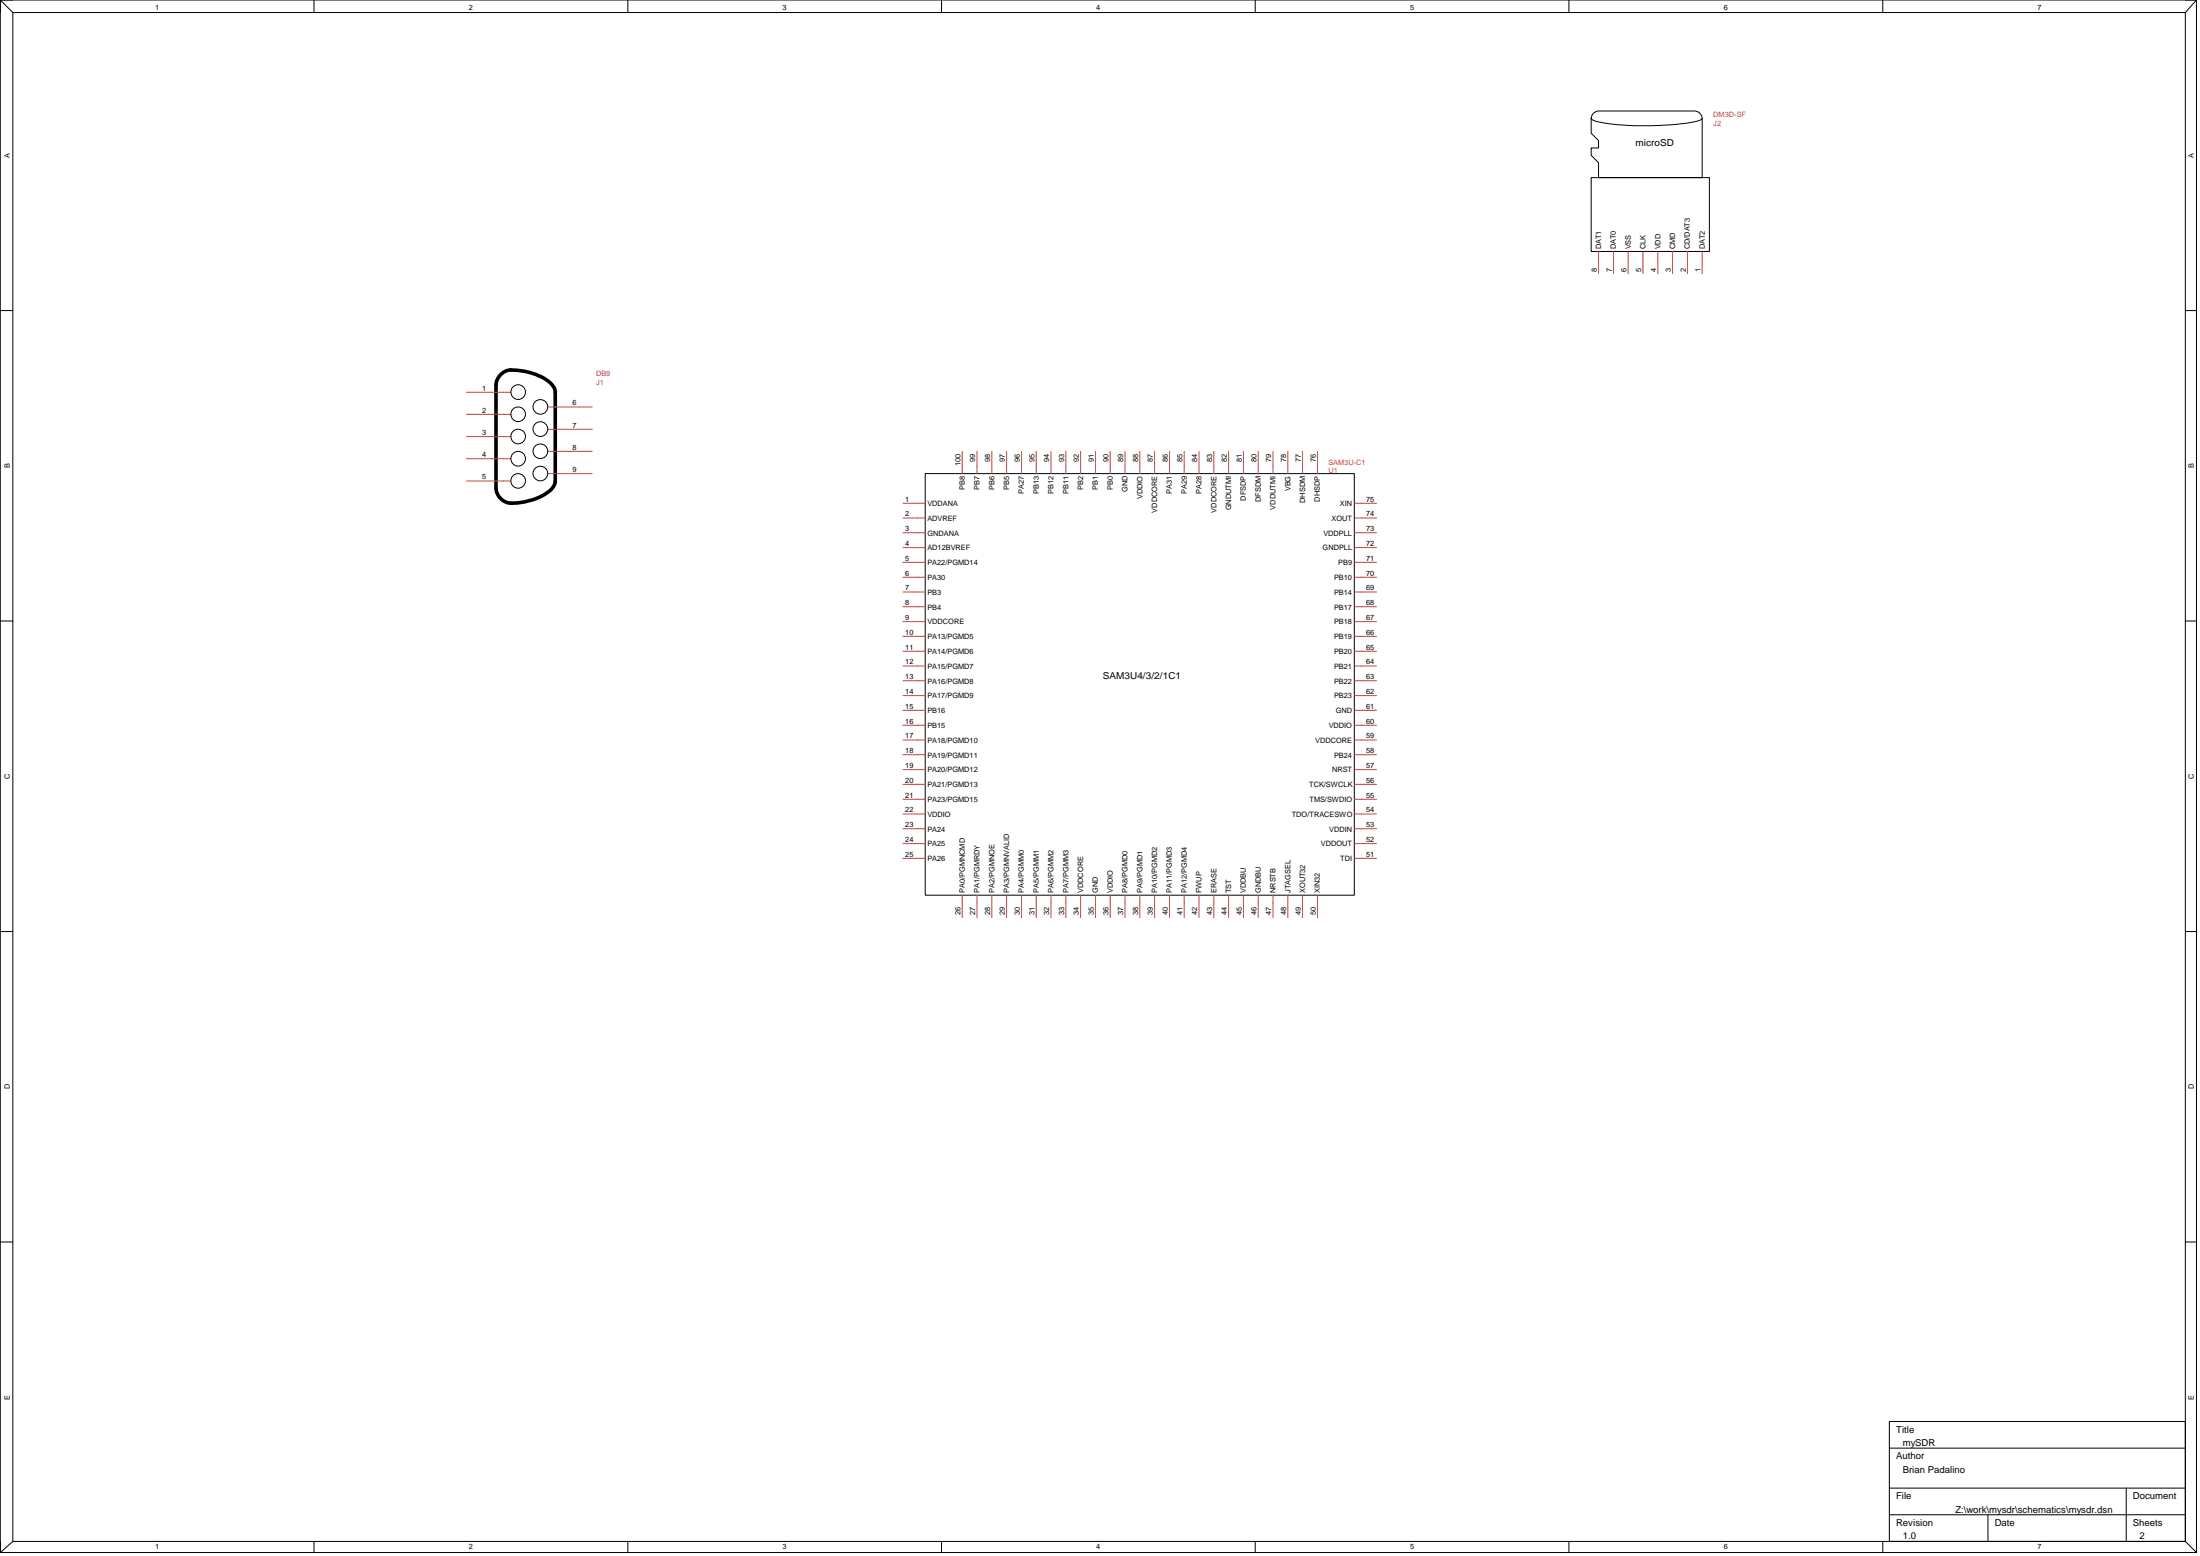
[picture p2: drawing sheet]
<svg xmlns="http://www.w3.org/2000/svg" width="594mm" height="420mm" viewBox="0 0 594 420" stroke-linecap="round" stroke-linejoin="round" font-family="sans-serif">
<g fill="none" stroke="#000" stroke-width=".27">
<path d="M.1 0h593M.1 0v419.2M.1 0l3.4 3.4M3.5 3.4h586.6M3.5 3.4v412.8M84.8 0v3.4M169.5 0v3.4M254.2 0v3.4M339 0v3.4M423.7 0v3.4M508.4 0v3.4M590.1 3.4v412.8"/>
<path d="M593.1 0v419.2M593.1 0l-3 3.4M429.7 32a4.2 4.2 0 0 0 2.9 1.1l4 .6 5 .3 6.8-.1 7.1-.7a6.6 6.6 0 0 0 4.1-1.2M430.2 30.7l1.3-.7h26.3a2.24 2.24 0 0 1 1.8 2v16h-27.9v-4.1l-2-1.9v-2h2v-2l-2-2v-4.2zM429.7 48h31.9v19.9h-31.9zM.1 83.9h3.4M590.1 83.9h3M249.8 127.9h115.9v113.8h-115.9zM.1 167.7h3.4M590.1 167.7h3M.1 251.5h3.4M590.1 251.5h3"/>
<path d="M.1 335.4h3.4M590.1 335.4h3M510.2 391h79.9M590.1 383.8h-79.9v32.4M.1 419.2h593M3.5 416.2h586.6M3.5 416.2l-3.4 3M84.8 416.2v3M169.5 416.2v3M254.2 416.2v3M339 416.2v3M423.7 416.2v3"/>
<path d="M508.4 416.2v3M510.2 401.8h79.9M510.2 409h79.9M536.8 409v7.2M574.2 401.8v14.4M590.1 416.2l3 3"/>
<circle cx="139.9" cy="105.9" r="1.98"/>
<circle cx="139.9" cy="117.9" r="1.98"/>
<circle cx="139.9" cy="111.9" r="1.98"/>
<circle cx="145.9" cy="115.9" r="1.99"/>
<circle cx="145.9" cy="109.9" r="1.98"/>
<circle cx="139.9" cy="123.9" r="1.98"/>
<circle cx="139.9" cy="129.9" r="1.98"/>
<circle cx="145.9" cy="127.9" r="1.98"/>
<circle cx="145.9" cy="121.9" r="1.98"/>
</g>
<g fill="none" stroke="#c04040" stroke-width=".27">
<path d="M431.7 67.9v6M435.7 67.9v6M439.7 67.9v6M443.6 67.9v6M447.7 67.9v6M451.6 67.9v6M455.7 67.9v6M459.6 67.9v6M126 105.9h12M126 111.9h12M126 117.9h12M147.9 109.9h12"/>
<path d="M147.9 115.9h12M126 123.9h12M126 129.9h12M147.9 121.9h12M147.9 127.9h12M243.8 135.9h6M243.8 139.9h6M259.8 121.9v6M263.8 121.9v6M267.8 121.9v6M271.8 121.9v6M275.8 121.9v6"/>
<path d="M279.8 121.9v6M283.8 121.9v6M287.8 121.9v6M291.8 121.9v6M295.8 121.9v6M299.8 121.9v6M303.8 121.9v6M307.8 121.9v6M311.8 121.9v6M315.8 121.9v6M319.8 121.9v6M323.8 121.9v6"/>
<path d="M327.8 121.9v6M331.8 121.9v6M335.8 121.9v6M339.8 121.9v6M343.7 121.9v6M347.8 121.9v6M351.7 121.9v6M355.8 121.9v6M365.8 135.9h5.9M365.8 139.9h5.9M243.8 143.8h6M243.8 147.9h6"/>
<path d="M243.8 151.8h6M243.8 155.9h6M243.8 159.9h6M365.8 143.8h5.9M365.8 147.9h5.9M365.8 151.8h5.9M365.8 155.9h5.9M365.8 159.9h5.9M243.8 163.8h6M243.8 167.9h6M243.8 171.8h6M243.8 175.9h6"/>
<path d="M243.8 179.8h6M365.8 163.8h5.9M365.8 167.9h5.9M365.8 171.8h5.9M365.8 175.9h5.9M365.8 179.8h5.9M243.8 183.8h6M243.8 187.8h6M243.8 191.8h6M243.8 195.8h6M243.8 199.8h6M365.8 183.8h5.9"/>
<path d="M365.8 187.8h5.9M365.8 191.8h5.9M365.8 195.8h5.9M365.8 199.8h5.9M243.8 203.8h6M243.8 207.8h6M243.8 211.8h6M243.8 215.8h6M243.8 219.8h6M365.8 203.8h5.9M365.8 207.8h5.9M365.8 211.8h5.9"/>
<path d="M365.8 215.8h5.9M365.8 219.8h5.9M243.8 223.8h6M243.8 227.8h6M243.8 231.8h6M365.8 223.8h5.9M365.8 227.8h5.9M365.8 231.8h5.9M259.8 241.8v6M263.8 241.8v6M267.8 241.8v6M271.8 241.8v6"/>
<path d="M275.8 241.8v6M279.8 241.8v6M283.8 241.8v6M287.8 241.8v6M291.8 241.8v6M295.8 241.8v6M299.8 241.8v6M303.8 241.8v6M307.8 241.8v6M311.8 241.8v6M315.8 241.8v6M319.8 241.8v6"/>
<path d="M323.8 241.8v6M327.8 241.8v6M331.8 241.8v6M335.8 241.8v6M339.8 241.8v6M343.7 241.8v6M347.8 241.8v6M351.7 241.8v6M355.8 241.8v6"/>
</g>
<path d="M135.4 100.9l.3-.1a4.7 4.7 0 0 1 4-.8 14.6 14.6 0 0 1 9.6 4.1l.5 .9 .1 .9v24a5.5 5.5 0 0 1-3.7 4.1 17.2 17.2 0 0 1-9.1 1.8 4.4 4.4 0 0 1-3.2-3.9v-28l.5-1.7z" fill="none" stroke="#000" stroke-width=".97"/>
<g font-size="2.6">
<text x="441.7" y="39.4">microSD</text>
<text x="297.8" y="183.3">SAM3U4/3/2/1C1</text>
<text x="512" y="386.9">Title</text>
<text x="512" y="394.1">Author</text>
<text x="513.8" y="390.5">mySDR</text>
<text x="513.8" y="397.7">Brian Padalino</text>
<text x="512" y="404.9">File</text>
<text x="575.9" y="404.9">Document</text>
<text x="512" y="412.1">Revision</text>
<text x="528" y="408.5">Z:\work\mysdr\schematics\mysdr.dsn</text>
<text x="538.6" y="412.1">Date</text>
<text x="575.9" y="412.1">Sheets</text>
<text x="513.8" y="415.7">1.0</text>
<text x="577.8" y="415.7">2</text>
</g>
<g font-size="2">
<text x="41.9" y="2.6">1</text>
<text x="126.6" y="2.6">2</text>
<text x="211.3" y="2.6">3</text>
<text x="296" y="2.6">4</text>
<text x="380.8" y="2.6">5</text>
<text x="465.5" y="2.6">6</text>
<text x="550.2" y="2.6">7</text>
<text x="2.6" y="42.6" transform="rotate(-90 2.6 42.6)">A</text>
<text x="592.4" y="42.6" transform="rotate(-90 592.4 42.6)">A</text>
<text x="432.4" y="67.4" transform="rotate(-90 432.4 67.4)">DAT1</text>
<text x="436.4" y="67.4" transform="rotate(-90 436.4 67.4)">DAT0</text>
<text x="440.4" y="67.4" transform="rotate(-90 440.4 67.4)">VSS</text>
<text x="444.4" y="67.4" transform="rotate(-90 444.4 67.4)">CLK</text>
<text x="448.4" y="67.4" transform="rotate(-90 448.4 67.4)">VDD</text>
<text x="452.4" y="67.4" transform="rotate(-90 452.4 67.4)">CMD</text>
<text x="456.3" y="67.4" transform="rotate(-90 456.3 67.4)">CD/DAT3</text>
<text x="460.4" y="67.4" transform="rotate(-90 460.4 67.4)">DAT2</text>
<text x="431.2" y="73.3" transform="rotate(-90 431.2 73.3)">8</text>
<text x="435.2" y="73.3" transform="rotate(-90 435.2 73.3)">7</text>
<text x="439.2" y="73.3" transform="rotate(-90 439.2 73.3)">6</text>
<text x="443.2" y="73.3" transform="rotate(-90 443.2 73.3)">5</text>
<text x="447.2" y="73.3" transform="rotate(-90 447.2 73.3)">4</text>
<text x="451.2" y="73.3" transform="rotate(-90 451.2 73.3)">3</text>
<text x="455.2" y="73.3" transform="rotate(-90 455.2 73.3)">2</text>
<text x="459.2" y="73.3" transform="rotate(-90 459.2 73.3)">1</text>
<text x="130.2" y="105.5">1</text>
<text x="130.2" y="111.5">2</text>
<text x="154.6" y="109.5">6</text>
<text x="130.2" y="117.5">3</text>
<text x="154.6" y="115.5">7</text>
<text x="130.2" y="123.4">4</text>
<text x="154.6" y="121.5">8</text>
<text x="259.4" y="125.9" transform="rotate(-90 259.4 125.9)">100</text>
<text x="263.3" y="124.7" transform="rotate(-90 263.3 124.7)">99</text>
<text x="267.4" y="124.7" transform="rotate(-90 267.4 124.7)">98</text>
<text x="271.3" y="124.7" transform="rotate(-90 271.3 124.7)">97</text>
<text x="275.4" y="124.7" transform="rotate(-90 275.4 124.7)">96</text>
<text x="279.4" y="124.7" transform="rotate(-90 279.4 124.7)">95</text>
<text x="283.3" y="124.7" transform="rotate(-90 283.3 124.7)">94</text>
<text x="287.4" y="124.7" transform="rotate(-90 287.4 124.7)">93</text>
<text x="291.3" y="124.7" transform="rotate(-90 291.3 124.7)">92</text>
<text x="295.4" y="124.7" transform="rotate(-90 295.4 124.7)">91</text>
<text x="299.3" y="124.7" transform="rotate(-90 299.3 124.7)">90</text>
<text x="303.3" y="124.7" transform="rotate(-90 303.3 124.7)">89</text>
<text x="307.3" y="124.7" transform="rotate(-90 307.3 124.7)">88</text>
<text x="311.3" y="124.7" transform="rotate(-90 311.3 124.7)">87</text>
<text x="315.3" y="124.7" transform="rotate(-90 315.3 124.7)">86</text>
<text x="319.3" y="124.7" transform="rotate(-90 319.3 124.7)">85</text>
<text x="323.3" y="124.7" transform="rotate(-90 323.3 124.7)">84</text>
<text x="327.3" y="124.7" transform="rotate(-90 327.3 124.7)">83</text>
<text x="331.3" y="124.7" transform="rotate(-90 331.3 124.7)">82</text>
<text x="335.3" y="124.7" transform="rotate(-90 335.3 124.7)">81</text>
<text x="339.3" y="124.7" transform="rotate(-90 339.3 124.7)">80</text>
<text x="343.3" y="124.7" transform="rotate(-90 343.3 124.7)">79</text>
<text x="347.3" y="124.7" transform="rotate(-90 347.3 124.7)">78</text>
<text x="351.3" y="124.7" transform="rotate(-90 351.3 124.7)">77</text>
<text x="355.3" y="124.7" transform="rotate(-90 355.3 124.7)">76</text>
<text x="2.6" y="126.4" transform="rotate(-90 2.6 126.4)">B</text>
<text x="130.2" y="129.5">5</text>
<text x="154.6" y="127.5">9</text>
<text x="592.4" y="126.4" transform="rotate(-90 592.4 126.4)">B</text>
<text x="244.5" y="135.5">1</text>
<text x="250.4" y="136.6">VDDANA</text>
<text x="260.6" y="132.2" transform="rotate(-90 260.6 132.2)">PB8</text>
<text x="264.5" y="132.2" transform="rotate(-90 264.5 132.2)">PB7</text>
<text x="268.6" y="132.2" transform="rotate(-90 268.6 132.2)">PB6</text>
<text x="272.5" y="132.2" transform="rotate(-90 272.5 132.2)">PB5</text>
<text x="276.5" y="133.3" transform="rotate(-90 276.5 133.3)">PA27</text>
<text x="280.5" y="133.3" transform="rotate(-90 280.5 133.3)">PB13</text>
<text x="284.5" y="133.3" transform="rotate(-90 284.5 133.3)">PB12</text>
<text x="288.5" y="133.3" transform="rotate(-90 288.5 133.3)">PB11</text>
<text x="292.5" y="132.2" transform="rotate(-90 292.5 132.2)">PB2</text>
<text x="296.5" y="132.2" transform="rotate(-90 296.5 132.2)">PB1</text>
<text x="300.5" y="132.2" transform="rotate(-90 300.5 132.2)">PB0</text>
<text x="304.5" y="132.9" transform="rotate(-90 304.5 132.9)">GND</text>
<text x="308.5" y="134.8" transform="rotate(-90 308.5 134.8)">VDDIO</text>
<text x="316.5" y="133.3" transform="rotate(-90 316.5 133.3)">PA31</text>
<text x="320.5" y="133.3" transform="rotate(-90 320.5 133.3)">PA29</text>
<text x="324.5" y="133.3" transform="rotate(-90 324.5 133.3)">PA28</text>
<text x="332.5" y="137.8" transform="rotate(-90 332.5 137.8)">GNDUTMI</text>
<text x="336.5" y="135.2" transform="rotate(-90 336.5 135.2)">DFSDP</text>
<text x="340.5" y="135.6" transform="rotate(-90 340.5 135.6)">DFSDM</text>
<text x="344.5" y="137.6" transform="rotate(-90 344.5 137.6)">VDDUTMI</text>
<text x="348.5" y="132.7" transform="rotate(-90 348.5 132.7)">VBG</text>
<text x="352.5" y="135.8" transform="rotate(-90 352.5 135.8)">DHSDM</text>
<text x="356.4" y="135.4" transform="rotate(-90 356.4 135.4)">DHSDP</text>
<text x="361.8" y="136.6">XIN</text>
<text x="368.9" y="135.5">75</text>
<text x="244.5" y="139.4">2</text>
<text x="244.5" y="143.4">3</text>
<text x="250.4" y="140.6">ADVREF</text>
<text x="312.5" y="138.4" transform="rotate(-90 312.5 138.4)">VDDCORE</text>
<text x="328.5" y="138.4" transform="rotate(-90 328.5 138.4)">VDDCORE</text>
<text x="359.6" y="140.6">XOUT</text>
<text x="368.9" y="139.4">74</text>
<text x="368.9" y="143.4">73</text>
<text x="244.5" y="147.4">4</text>
<text x="250.4" y="144.6">GNDANA</text>
<text x="250.4" y="148.6">AD12BVREF</text>
<text x="357.2" y="148.6">GNDPLL</text>
<text x="357.4" y="144.6">VDDPLL</text>
<text x="368.9" y="147.4">72</text>
<text x="244.5" y="151.4">5</text>
<text x="244.5" y="155.4">6</text>
<text x="250.4" y="152.6">PA22/PGMD14</text>
<text x="361.4" y="152.6">PB9</text>
<text x="368.9" y="155.4">70</text>
<text x="368.9" y="151.4">71</text>
<text x="244.5" y="159.4">7</text>
<text x="250.4" y="156.6">PA30</text>
<text x="250.4" y="160.6">PB3</text>
<text x="360.2" y="160.6">PB14</text>
<text x="360.2" y="156.6">PB10</text>
<text x="368.9" y="159.4">69</text>
<text x="244.5" y="163.4">8</text>
<text x="244.5" y="167.4">9</text>
<text x="250.4" y="164.6">PB4</text>
<text x="360.2" y="164.6">PB17</text>
<text x="368.9" y="167.4">67</text>
<text x="368.9" y="163.4">68</text>
<text x="244.5" y="171.4">10</text>
<text x="250.4" y="168.6">VDDCORE</text>
<text x="250.4" y="172.6">PA13/PGMD5</text>
<text x="360.2" y="172.6">PB19</text>
<text x="360.2" y="168.6">PB18</text>
<text x="368.9" y="171.4">66</text>
<text x="244.5" y="175.4">11</text>
<text x="244.5" y="179.4">12</text>
<text x="250.4" y="176.6">PA14/PGMD6</text>
<text x="360.2" y="176.6">PB20</text>
<text x="368.9" y="179.4">64</text>
<text x="368.9" y="175.4">65</text>
<text x="244.5" y="183.4">13</text>
<text x="250.4" y="180.6">PA15/PGMD7</text>
<text x="250.4" y="184.6">PA16/PGMD8</text>
<text x="360.2" y="184.6">PB22</text>
<text x="360.2" y="180.6">PB21</text>
<text x="368.9" y="183.4">63</text>
<text x="244.5" y="187.4">14</text>
<text x="244.5" y="191.4">15</text>
<text x="250.4" y="188.6">PA17/PGMD9</text>
<text x="360.2" y="188.6">PB23</text>
<text x="368.9" y="191.4">61</text>
<text x="368.9" y="187.4">62</text>
<text x="244.5" y="195.4">16</text>
<text x="250.4" y="192.6">PB16</text>
<text x="250.4" y="196.6">PB15</text>
<text x="358.8" y="196.6">VDDIO</text>
<text x="360.7" y="192.6">GND</text>
<text x="368.9" y="195.4">60</text>
<text x="244.5" y="199.4">17</text>
<text x="244.5" y="203.4">18</text>
<text x="250.4" y="200.6">PA18/PGMD10</text>
<text x="355.2" y="200.6">VDDCORE</text>
<text x="368.9" y="203.4">58</text>
<text x="368.9" y="199.4">59</text>
<text x="244.5" y="207.4">19</text>
<text x="250.4" y="204.6">PA19/PGMD11</text>
<text x="250.4" y="208.6">PA20/PGMD12</text>
<text x="359.7" y="208.6">NRST</text>
<text x="360.2" y="204.6">PB24</text>
<text x="368.9" y="207.4">57</text>
<text x="2.6" y="210.3" transform="rotate(-90 2.6 210.3)">C</text>
<text x="244.5" y="211.4">20</text>
<text x="244.5" y="215.4">21</text>
<text x="250.4" y="212.6">PA21/PGMD13</text>
<text x="353.5" y="212.6">TCK/SWCLK</text>
<text x="368.9" y="211.4">56</text>
<text x="368.9" y="215.4">55</text>
<text x="592.4" y="210.3" transform="rotate(-90 592.4 210.3)">C</text>
<text x="244.5" y="219.4">22</text>
<text x="250.4" y="216.5">PA23/PGMD15</text>
<text x="250.4" y="220.6">VDDIO</text>
<text x="348.8" y="220.6">TDO/TRACESWO</text>
<text x="353.6" y="216.5">TMS/SWDIO</text>
<text x="368.9" y="219.4">54</text>
<text x="244.5" y="223.4">23</text>
<text x="244.5" y="227.4">24</text>
<text x="250.4" y="224.5">PA24</text>
<text x="358.9" y="224.5">VDDIN</text>
<text x="368.9" y="227.4">52</text>
<text x="368.9" y="223.4">53</text>
<text x="244.5" y="231.4">25</text>
<text x="250.4" y="228.6">PA25</text>
<text x="250.4" y="232.5">PA26</text>
<text x="356.7" y="228.6">VDDOUT</text>
<text x="361.9" y="232.5">TDI</text>
<text x="368.9" y="231.4">51</text>
<text x="260.6" y="241.2" transform="rotate(-90 260.6 241.2)">PA0/PGMNCMD</text>
<text x="264.5" y="241.2" transform="rotate(-90 264.5 241.2)">PA1/PGMRDY</text>
<text x="268.6" y="241.2" transform="rotate(-90 268.6 241.2)">PA2/PGMNOE</text>
<text x="272.5" y="241.2" transform="rotate(-90 272.5 241.2)">PA3/PGMNVALID</text>
<text x="276.5" y="241.2" transform="rotate(-90 276.5 241.2)">PA4/PGMM0</text>
<text x="280.5" y="241.2" transform="rotate(-90 280.5 241.2)">PA5/PGMM1</text>
<text x="284.5" y="241.2" transform="rotate(-90 284.5 241.2)">PA6/PGMM2</text>
<text x="288.5" y="241.2" transform="rotate(-90 288.5 241.2)">PA7/PGMM3</text>
<text x="292.5" y="241.2" transform="rotate(-90 292.5 241.2)">VDDCORE</text>
<text x="296.5" y="241.2" transform="rotate(-90 296.5 241.2)">GND</text>
<text x="300.5" y="241.2" transform="rotate(-90 300.5 241.2)">VDDIO</text>
<text x="304.5" y="241.2" transform="rotate(-90 304.5 241.2)">PA8/PGMD0</text>
<text x="308.5" y="241.2" transform="rotate(-90 308.5 241.2)">PA9/PGMD1</text>
<text x="312.5" y="241.2" transform="rotate(-90 312.5 241.2)">PA10/PGMD2</text>
<text x="316.5" y="241.2" transform="rotate(-90 316.5 241.2)">PA11/PGMD3</text>
<text x="320.5" y="241.2" transform="rotate(-90 320.5 241.2)">PA12/PGMD4</text>
<text x="324.5" y="241.2" transform="rotate(-90 324.5 241.2)">FWUP</text>
<text x="328.5" y="241.2" transform="rotate(-90 328.5 241.2)">ERASE</text>
<text x="332.5" y="241.2" transform="rotate(-90 332.5 241.2)">TST</text>
<text x="336.5" y="241.2" transform="rotate(-90 336.5 241.2)">VDDBU</text>
<text x="340.5" y="241.2" transform="rotate(-90 340.5 241.2)">GNDBU</text>
<text x="344.5" y="241.2" transform="rotate(-90 344.5 241.2)">NRSTB</text>
<text x="348.5" y="241.2" transform="rotate(-90 348.5 241.2)">JTAGSEL</text>
<text x="352.5" y="241.2" transform="rotate(-90 352.5 241.2)">XOUT32</text>
<text x="356.4" y="241.2" transform="rotate(-90 356.4 241.2)">XIN32</text>
<text x="259.4" y="247.2" transform="rotate(-90 259.4 247.2)">26</text>
<text x="263.3" y="247.2" transform="rotate(-90 263.3 247.2)">27</text>
<text x="267.4" y="247.2" transform="rotate(-90 267.4 247.2)">28</text>
<text x="271.3" y="247.2" transform="rotate(-90 271.3 247.2)">29</text>
<text x="275.4" y="247.2" transform="rotate(-90 275.4 247.2)">30</text>
<text x="279.4" y="247.2" transform="rotate(-90 279.4 247.2)">31</text>
<text x="283.3" y="247.2" transform="rotate(-90 283.3 247.2)">32</text>
<text x="287.4" y="247.2" transform="rotate(-90 287.4 247.2)">33</text>
<text x="291.3" y="247.2" transform="rotate(-90 291.3 247.2)">34</text>
<text x="295.4" y="247.2" transform="rotate(-90 295.4 247.2)">35</text>
<text x="299.3" y="247.2" transform="rotate(-90 299.3 247.2)">36</text>
<text x="303.3" y="247.2" transform="rotate(-90 303.3 247.2)">37</text>
<text x="307.3" y="247.2" transform="rotate(-90 307.3 247.2)">38</text>
<text x="311.3" y="247.2" transform="rotate(-90 311.3 247.2)">39</text>
<text x="315.3" y="247.2" transform="rotate(-90 315.3 247.2)">40</text>
<text x="319.3" y="247.2" transform="rotate(-90 319.3 247.2)">41</text>
<text x="323.3" y="247.2" transform="rotate(-90 323.3 247.2)">42</text>
<text x="327.3" y="247.2" transform="rotate(-90 327.3 247.2)">43</text>
<text x="331.3" y="247.2" transform="rotate(-90 331.3 247.2)">44</text>
<text x="335.3" y="247.2" transform="rotate(-90 335.3 247.2)">45</text>
<text x="339.3" y="247.2" transform="rotate(-90 339.3 247.2)">46</text>
<text x="343.3" y="247.2" transform="rotate(-90 343.3 247.2)">47</text>
<text x="347.3" y="247.2" transform="rotate(-90 347.3 247.2)">48</text>
<text x="351.3" y="247.2" transform="rotate(-90 351.3 247.2)">49</text>
<text x="355.3" y="247.2" transform="rotate(-90 355.3 247.2)">50</text>
<text x="2.6" y="294.2" transform="rotate(-90 2.6 294.2)">D</text>
<text x="592.4" y="294.2" transform="rotate(-90 592.4 294.2)">D</text>
<text x="2.6" y="378" transform="rotate(-90 2.6 378)">E</text>
<text x="592.4" y="378" transform="rotate(-90 592.4 378)">E</text>
<text x="41.9" y="418.4">1</text>
<text x="126.6" y="418.4">2</text>
<text x="211.3" y="418.4">3</text>
<text x="296" y="418.4">4</text>
<text x="380.8" y="418.4">5</text>
<text x="465.5" y="418.4">6</text>
<text x="550.2" y="418.4">7</text>
</g>
<g font-size="2" fill="#c04040">
<text x="462.7" y="34">J2</text>
<text x="462.7" y="31.5">DM3D-SF</text>
<text x="160.9" y="101.5">DB9</text>
<text x="160.9" y="103.9">J1</text>
<text x="358.7" y="125.5">SAM3U-C1</text>
<text x="358.7" y="127.8">U1</text>
</g>
</svg>
